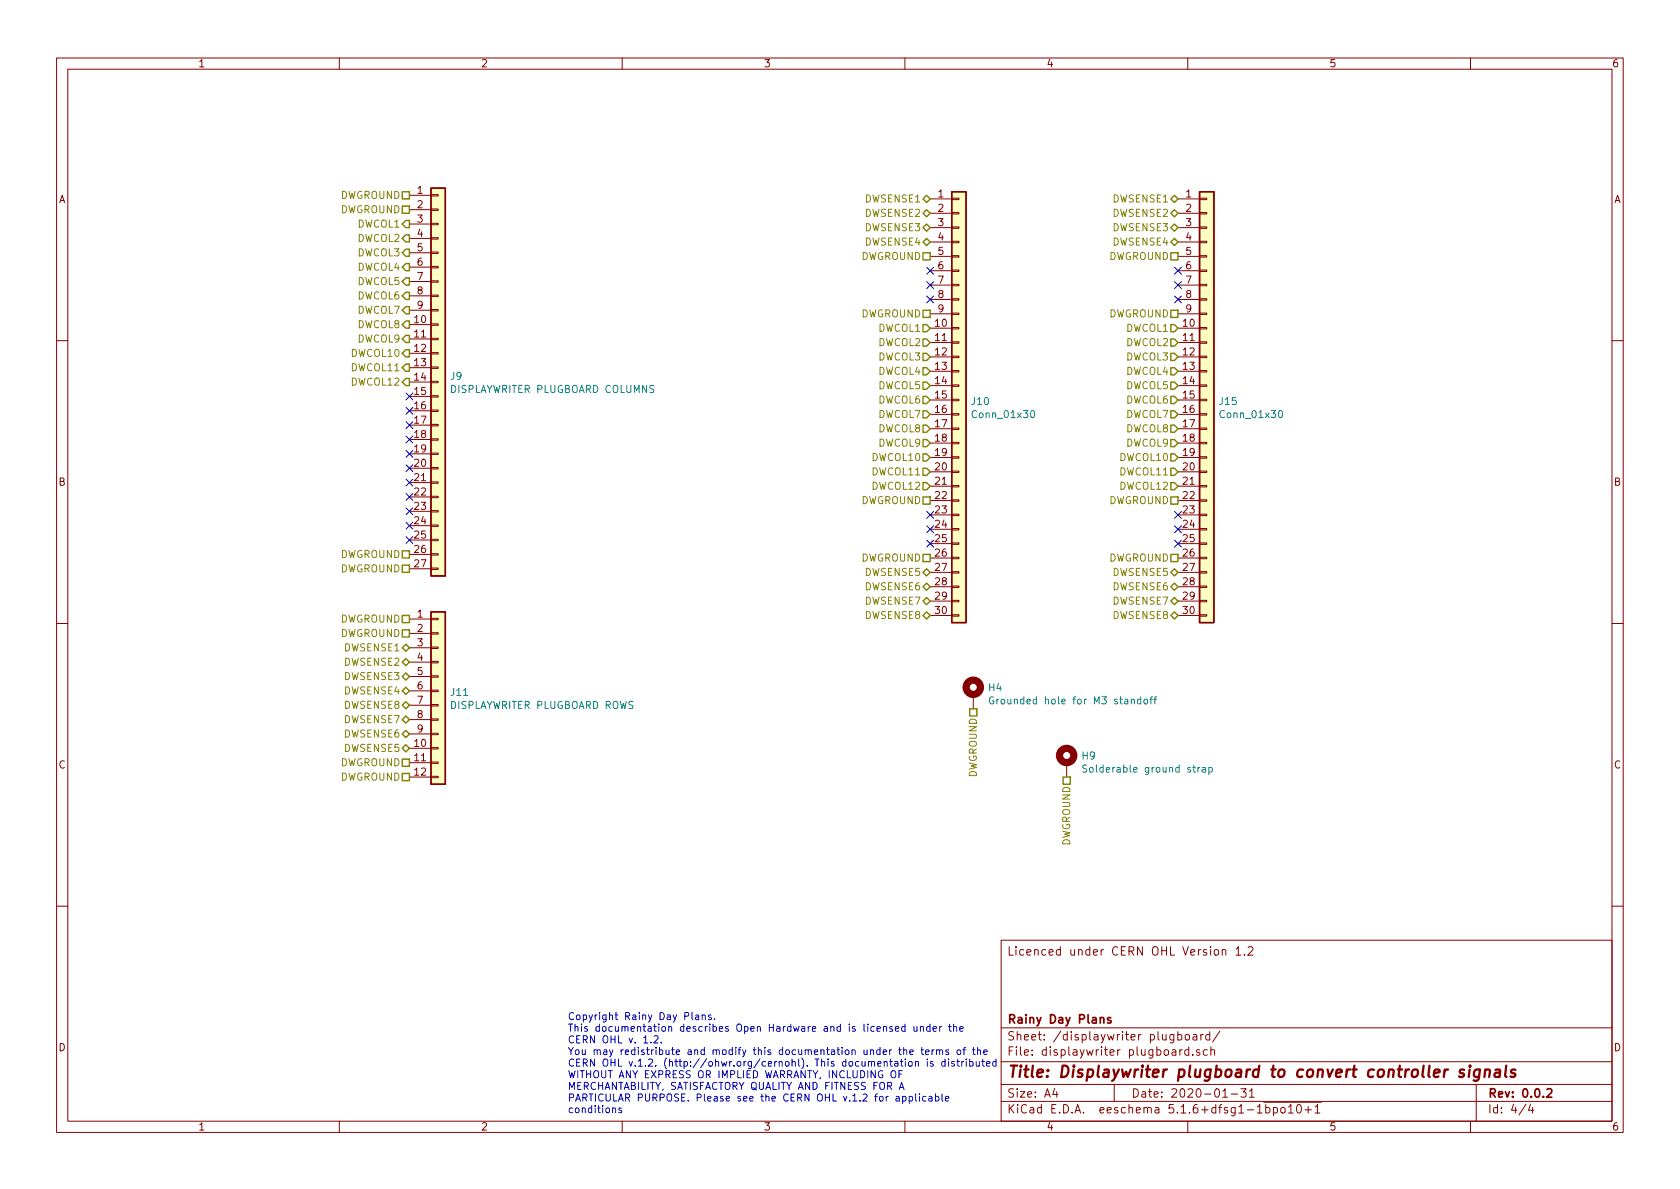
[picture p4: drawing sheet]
<svg xmlns="http://www.w3.org/2000/svg" width="297mm" height="210mm" viewBox="0 0 297 210" stroke-linecap="round" stroke-linejoin="round" font-family="sans-serif">
<g fill="none" stroke="#840000" stroke-width=".18">
<path d="M10 10.3h277v189.9h-277zM12 12.2h273v186.1h-273zM60 10.3v1.9M110 10.3v1.9M160 10.3v1.9M210 10.3v1.9M260 10.3v1.9M72.4 34.5h3.8M72.4 37.1h3.8M72.4 39.6h3.8M76.2 39.5h1.3v.2h-1.3zM76.2 37h1.3v.2h-1.3z"/>
<path d="M76.2 34.4h1.3v.3h-1.3zM164.5 35.2h3.8M164.5 37.7h3.8M168.3 37.6h1.2v.2h-1.2zM168.3 35h1.2v.3h-1.2zM208.3 35.2h3.8M208.3 37.7h3.8M212.1 37.6h1.3v.2h-1.3zM212.1 35h1.3v.3h-1.3zM72.4 57.4h3.8M72.4 59.9h3.8M72.4 42.2h3.8"/>
<path d="M72.4 44.7h3.8M72.4 47.2h3.8M72.4 49.8h3.8M72.4 52.3h3.8M72.4 54.9h3.8M76.2 59.8h1.3v.3h-1.3zM76.2 57.3h1.3v.2h-1.3zM76.2 54.7h1.3v.3h-1.3zM76.2 52.2h1.3v.2h-1.3zM76.2 49.7h1.3v.2h-1.3zM76.2 47.1h1.3v.3h-1.3zM76.2 44.6h1.3v.2h-1.3z"/>
<path d="M76.2 42h1.3v.3h-1.3zM164.5 58h3.8M164.5 40.3h3.8M164.5 42.8h3.8M164.5 45.3h3.8M164.5 47.9h3.8M164.5 50.4h3.8M164.5 53h3.8M164.5 55.5h3.8M168.3 57.9h1.2v.3h-1.2zM168.3 55.4h1.2v.2h-1.2zM168.3 52.8h1.2v.3h-1.2z"/>
<path d="M168.3 50.3h1.2v.2h-1.2zM168.3 47.7h1.2v.3h-1.2zM168.3 45.2h1.2v.3h-1.2zM168.3 42.7h1.2v.2h-1.2zM168.3 40.1h1.2v.3h-1.2zM208.3 58h3.8M208.3 40.3h3.8M208.3 42.8h3.8M208.3 45.3h3.8M208.3 47.9h3.8M208.3 50.4h3.8M208.3 53h3.8"/>
<path d="M208.3 55.5h3.8M212.1 57.9h1.3v.3h-1.3zM212.1 55.4h1.3v.2h-1.3zM212.1 52.8h1.3v.3h-1.3zM212.1 50.3h1.3v.2h-1.3zM212.1 47.7h1.3v.3h-1.3zM212.1 45.2h1.3v.3h-1.3zM212.1 42.7h1.3v.2h-1.3zM212.1 40.1h1.3v.3h-1.3zM10 60.2h2M72.4 62.5h3.8M72.4 65h3.8"/>
<path d="M72.4 67.6h3.8M72.4 70.1h3.8M72.4 72.6h3.8M72.4 75.2h3.8M72.4 77.7h3.8M76.2 77.6h1.3v.2h-1.3zM76.2 75.1h1.3v.2h-1.3zM76.2 72.5h1.3v.3h-1.3zM76.2 70h1.3v.2h-1.3zM76.2 67.4h1.3v.3h-1.3zM76.2 64.9h1.3v.2h-1.3zM76.2 62.4h1.3v.2h-1.3z"/>
<path d="M164.5 60.6h3.8M164.5 63.1h3.8M164.5 65.7h3.8M164.5 68.2h3.8M164.5 70.7h3.8M164.5 73.3h3.8M164.5 75.8h3.8M164.5 78.4h3.8M168.3 78.2h1.2v.3h-1.2zM168.3 75.7h1.2v.2h-1.2zM168.3 73.1h1.2v.3h-1.2zM168.3 70.6h1.2v.3h-1.2z"/>
<path d="M168.3 68.1h1.2v.2h-1.2zM168.3 65.5h1.2v.3h-1.2zM168.3 63h1.2v.2h-1.2zM168.3 60.4h1.2v.3h-1.2zM208.3 60.6h3.8M208.3 63.1h3.8M208.3 65.7h3.8M208.3 68.2h3.8M208.3 70.7h3.8M208.3 73.3h3.8M208.3 75.8h3.8M208.3 78.4h3.8"/>
<path d="M212.1 78.2h1.3v.3h-1.3zM212.1 75.7h1.3v.2h-1.3zM212.1 73.1h1.3v.3h-1.3zM212.1 70.6h1.3v.3h-1.3zM212.1 68.1h1.3v.2h-1.3zM212.1 65.5h1.3v.3h-1.3zM212.1 63h1.3v.2h-1.3zM212.1 60.4h1.3v.3h-1.3zM285 60.2h2M72.4 80.3h3.8M72.4 82.8h3.8M72.4 85.3h3.8"/>
<path d="M72.4 87.9h3.8M72.4 90.4h3.8M72.4 93h3.8M72.4 95.5h3.8M72.4 98h3.8M76.2 97.9h1.3v.3h-1.3zM76.2 95.4h1.3v.2h-1.3zM76.2 92.8h1.3v.3h-1.3zM76.2 90.3h1.3v.2h-1.3zM76.2 87.8h1.3v.2h-1.3zM76.2 85.2h1.3v.3h-1.3zM76.2 82.7h1.3v.2h-1.3z"/>
<path d="M76.2 80.1h1.3v.3h-1.3zM164.5 80.9h3.8M164.5 83.4h3.8M164.5 86h3.8M164.5 88.5h3.8M164.5 91.1h3.8M164.5 93.6h3.8M164.5 96.1h3.8M164.5 98.7h3.8M168.3 98.5h1.2v.3h-1.2zM168.3 96h1.2v.3h-1.2zM168.3 93.5h1.2v.2h-1.2z"/>
<path d="M168.3 90.9h1.2v.3h-1.2zM168.3 88.4h1.2v.2h-1.2zM168.3 85.8h1.2v.3h-1.2zM168.3 83.3h1.2v.3h-1.2zM168.3 80.8h1.2v.2h-1.2zM208.3 80.9h3.8M208.3 83.4h3.8M208.3 86h3.8M208.3 88.5h3.8M208.3 91.1h3.8M208.3 93.6h3.8M208.3 96.1h3.8"/>
<path d="M208.3 98.7h3.8M212.1 98.5h1.3v.3h-1.3zM212.1 96h1.3v.3h-1.3zM212.1 93.5h1.3v.2h-1.3zM212.1 90.9h1.3v.3h-1.3zM212.1 88.4h1.3v.2h-1.3zM212.1 85.8h1.3v.3h-1.3zM212.1 83.3h1.3v.3h-1.3zM212.1 80.8h1.3v.2h-1.3zM10 110.3h2M72.4 109.5h3.8M72.4 112h3.8"/>
<path d="M72.4 114.5h3.8M72.4 117.1h3.8M72.4 119.6h3.8M72.4 100.6h3.8M76.2 119.5h1.3v.3h-1.3zM76.2 117h1.3v.2h-1.3zM76.2 114.4h1.3v.3h-1.3zM76.2 111.9h1.3v.2h-1.3zM76.2 109.3h1.3v.3h-1.3zM76.2 100.5h1.3v.2h-1.3zM164.5 101.2h3.8M164.5 103.8h3.8"/>
<path d="M164.5 106.3h3.8M164.5 108.8h3.8M168.3 108.7h1.2v.3h-1.2zM168.3 106.2h1.2v.2h-1.2zM168.3 103.6h1.2v.3h-1.2zM168.3 101.1h1.2v.2h-1.2zM208.3 101.2h3.8M208.3 103.8h3.8M208.3 106.3h3.8M208.3 108.8h3.8M212.1 108.7h1.3v.3h-1.3zM212.1 106.2h1.3v.2h-1.3z"/>
<path d="M212.1 103.6h1.3v.3h-1.3zM212.1 101.1h1.3v.2h-1.3zM285 110.3h2M72.4 132.3h3.8M72.4 134.9h3.8M72.4 137.4h3.8M72.4 122.2h3.8M72.4 124.7h3.8M72.4 127.2h3.8M72.4 129.8h3.8M76.2 137.3h1.3v.2h-1.3zM76.2 134.7h1.3v.3h-1.3z"/>
<path d="M76.2 132.2h1.3v.3h-1.3zM76.2 129.7h1.3v.2h-1.3zM76.2 127.1h1.3v.3h-1.3zM76.2 124.6h1.3v.2h-1.3zM76.2 122h1.3v.3h-1.3zM172.1 122.8v2.5M188.6 134.9v2.5M10 160.2h2M177 166.3h108v32h-108zM214.8 168l.2-.1 .4 .1v.8l-.2 .1-.4-.1zM216.1 168l.2-.1 .4 .1v.9M216.1 167.9v1"/>
<path d="M218.5 167.8l.4-.4v1.5M218.5 168.9h.9M220 168.8v.1M220.7 167.6l.2-.2h.3l.3 .2v.2l-.9 1.1h.9M285 160.2h2M60 198.3v1.9M110 198.3v1.9M160 198.3v1.9M177 194.8h108M177 191.8h108M177 187.8h108M177 181.8h108"/>
<path d="M186.5 192.5l-.4 1h1M186.8 193v1M197 191.8v3M208.3 183l.4-.1 .3 .3-.1 .6-.2 .1-.4-.1M208.3 182.4v1.5M208.6 185.6v1M209 185.6l-.4 .3M209.6 183.1l.2-.2 .5 .2v.7l-.3 .1-.4-.1zM210 198.3v1.9M210.2 185.7l-.4-.1-.3 .3 .1 .6h.6M210.2 185.1v1.5M210.9 186.5v.1"/>
<path d="M211 183h.5l.1 .9M211.6 183.3l-.5 .1a.29 .29 0 0 0-.2 .2 .29 .29 0 0 0 .2 .3l.5-.1M212.1 185.7a.37 .37 0 0 0-.6 .1l.1 .2 .5 .2 .1 .1-.2 .3-.5-.1M212.3 182.9v1M212.8 182.9l-.5 .3M213.5 185.7l-.5-.1-.2 .3v.6l.2 .1 .5-.1M213.9 183l-.4-.1-.3 .3 .1 .6h.6M213.9 182.4v1.5M214.1 185.7h.1a.37 .37 0 0 1 .6 .1v.8M214.1 185.1v1.5M215.7 182.3l-1.3 2M216.2 193l.4-.5v1.5"/>
<path d="M216.2 194h.8M217.7 193.5h1.1M219.4 192.5h.9l-.5 .6 .5 .1v.7l-.3 .1-.6-.1M220.9 193l.4-.5v1.5M220.9 194h.9M222.3 196.8h.9M223.4 194.9h10.3M223.8 195.9l.4-.1 .3 .3v.6l-.3 .1-.4-.1M223.8 195.3v1.5M225.2 195.9l.4-.1 .3 .3-.1 .6-.2 .1-.4-.1M225.2 195.8v1.5M226.5 196l.2-.2 .5 .2v.5l-.1 .2-.4 .1-.2-.1z"/>
<path d="M227.8 195.8l.4-.5v1.5M227.8 196.8h.9M229.4 195.4l.2-.1a.8 .8 0 0 1 .5 .8 .8 .8 0 0 1-.5 .7 1 1 0 0 1-.2-1.4zM230.7 196.3h1.2M231.3 195.7v1.1M232.5 195.8l.4-.5v1.5M232.5 196.8h.9M260 198.3v1.9M261 191.8v6.5M269.8 195.2l-1.2 2M270.6 195.2l-.3 1.1h.9M271 195.8v1"/>
</g>
<path d="M194.5 180.1l.2-.2 .4 .1 .1 .9M196.4 180a.37 .37 0 0 0-.6 .1l.1 .3 .5 .1 .1 .1-.3 .3-.4-.1M273.5 192.7l.2-.2h.4l.2 .2 .1 .3-.1 .2-.8 .8h.9" fill="none" stroke="#840000" stroke-width=".3"/>
<path d="M258.9 189.2a.49 .49 0 0 0-.8 .3v.2l.5 .1 .3 .3-.4 .3-.5-.1M259.8 189.1l-.1 1.3M259.9 188.4v.2l.1-.1-.1-.1v.2M261.6 189.2a.68 .68 0 0 0-.9 .3v.8l.2 .1 .6-.1M261.7 189.1l-.2 1.6a.62 .62 0 0 1-.9 .3M262.6 189.3a.52 .52 0 0 1 .8 .1l-.1 1M262.6 189.1l-.1 1.3M264.4 189.2h.8l-.1 1.2M265.2 189.6l-.7 .1a.4 .4 0 0 0-.3 .3 .4 .4 0 0 0 .3 .4l.6-.1M266.3 188.4l-.2 1.8 .3 .2M267.9 189.2a.49 .49 0 0 0-.7 .3v.2l.5 .1 .2 .3-.3 .3-.5-.1" fill="none" stroke="#840000" stroke-width=".41"/>
<g fill="#ffffc2" stroke="#ffffc2" stroke-width=".18">
<path d="M76.2 108.2h2.5v30.5h-2.5z"/>
<path d="M76.2 33.3h2.5v68.5h-2.5z"/>
<path d="M212.1 33.9h2.5v76.2h-2.5z"/>
<path d="M168.3 33.9h2.5v76.2h-2.5z"/>
</g>
<path d="M76.2 33.3h2.5v68.5h-2.5zM168.3 33.9h2.5v76.2h-2.5zM212.1 33.9h2.5v76.2h-2.5zM76.2 108.2h2.5v30.5h-2.5z" fill="none" stroke="#840000" stroke-width=".25"/>
<g fill="none" stroke="#840000" stroke-width="1.3">
<circle cx="172.1" cy="121.5" r="1.27"/>
<circle cx="188.6" cy="133.6" r="1.27"/>
</g>
<g fill="none" stroke="#008484" stroke-width=".18">
<path d="M182.3 72.7l.2-.1a.69 .69 0 0 1 .4 .6 .69 .69 0 0 1-.4 .7l-.2-.3-.1-.2zM226.2 72.7l.1-.1a.69 .69 0 0 1 .5 .6 .69 .69 0 0 1-.5 .7l-.2-.3-.1-.2zM175.6 123.3a.59 .59 0 0 0-.7 .6 .59 .59 0 0 0 .7 .5l.1-.5h-.2M192.2 135.4l-.5-.1-.2 .1-.1 .2 .1 .2 .5 .2 .2 .3-.3 .2h-.5M201.7 123.7l-.4-.1-.2 .3 .1 .5h.5M201.7 123.2v1.3M202.3 123.8l.2-.2 .4 .2v.5l-.1 .1-.3 .1-.2-.1zM203.3 123.6h.5M203.8 123.2l-.3 .2v1.1M204 123.6h.5M204.5 123.2l-.3 .2v1.1M212.2 135.7l-.3 .1-.1 .1"/>
<path d="M212.6 135.8h.5v.7M213.1 136l-.4 .1-.2 .1 .2 .3h.4M213.7 135.8l.4-.1 .3 .2-.2 .6h-.5M213.7 135.7v1.3"/>
</g>
<g fill="none" stroke="#848400" stroke-width=".25">
<path d="M71.1 36.4h1.3v1.3h-1.3zM71.1 33.9h1.3v1.3h-1.3zM71.1 39.6l.7-.6h.6v1.3h-.6zM163.2 37.7l.6-.6 .7 .6-.7 .6zM163.2 35.2l.6-.7 .7 .7-.7 .6zM207 37.7l.6-.6 .7 .6-.7 .6zM207 35.2l.6-.7 .7 .7-.7 .6zM71.1 59.9l.7-.6h.6v1.3h-.6zM71.1 49.8l.7-.7h.6v1.3h-.6zM71.1 47.2l.7-.6h.6v1.3h-.6zM71.1 44.7l.7-.6h.6v1.2h-.6zM71.1 42.2l.7-.7h.6v1.3h-.6z"/>
<path d="M71.8 56.8h.6v1.2h-.6l-.7-.6zM71.8 54.2h.6v1.3h-.6l-.7-.6zM71.8 51.7h.6v1.3h-.6l-.7-.7zM163.2 54.9h1.3v1.2h-1.3zM163.2 44.7h1.3v1.3h-1.3zM163.2 42.8l.6-.6 .7 .6-.7 .6zM163.2 40.3l.6-.7 .7 .7-.7 .6zM163.2 59.9h.6l.7 .7-.7 .6h-.6zM163.2 57.4h.6l.7 .6-.7 .7h-.6zM207 40.3l.6-.7 .7 .7-.7 .6zM207 42.8l.6-.6 .7 .6-.7 .6zM207 59.9h.6l.7 .7-.7 .6h-.6z"/>
<path d="M207 57.4h.6l.7 .6-.7 .7h-.6zM207 54.9h1.3v1.2h-1.3zM207 44.7h1.3v1.3h-1.3zM71.1 65l.7-.6h.6v1.3h-.6zM71.8 66.9h.6v1.3h-.6l-.7-.6zM71.8 61.8h.6v1.3h-.6l-.7-.6zM163.2 77.7h.6l.7 .7-.7 .6h-.6zM163.2 75.2h.6l.7 .6-.7 .6h-.6zM163.2 72.6h.6l.7 .7-.7 .6h-.6zM163.2 70.1h.6l.7 .6-.7 .7h-.6zM163.2 67.6h.6l.7 .6-.7 .6h-.6zM163.2 65h.6l.7 .7-.7 .6h-.6z"/>
<path d="M163.2 62.5h.6l.7 .6-.7 .6h-.6zM207 75.2h.6l.7 .6-.7 .6h-.6zM207 77.7h.6l.7 .7-.7 .6h-.6zM207 72.6h.6l.7 .7-.7 .6h-.6zM207 70.1h.6l.7 .6-.7 .7h-.6zM207 67.6h.6l.7 .6-.7 .6h-.6zM207 65h.6l.7 .7-.7 .6h-.6zM207 62.5h.6l.7 .6-.7 .6h-.6zM71.1 99.9h1.3v1.3h-1.3zM71.1 97.4h1.3v1.3h-1.3zM163.2 82.8h.6l.7 .6-.7 .7h-.6zM163.2 98h1.3v1.3h-1.3z"/>
<path d="M163.2 87.9h1.3v1.2h-1.3zM163.2 85.3h.6l.7 .7-.7 .6h-.6zM163.2 80.3h.6l.7 .6-.7 .6h-.6zM207 98h1.3v1.3h-1.3zM207 87.9h1.3v1.2h-1.3zM207 85.3h.6l.7 .7-.7 .6h-.6zM207 82.8h.6l.7 .6-.7 .7h-.6zM207 80.3h.6l.7 .6-.7 .6h-.6zM71.1 111.4h1.3v1.2h-1.3zM71.1 108.8h1.3v1.3h-1.3zM71.1 119.6l.7-.6 .6 .6-.6 .7zM71.1 117.1l.7-.6 .6 .6-.6 .6z"/>
<path d="M71.1 114.5l.7-.6 .6 .6-.6 .7zM163.2 101.2l.6-.6 .7 .6-.7 .6zM163.2 108.8l.6-.6 .7 .6-.7 .7zM163.2 106.3l.6-.6 .7 .6-.7 .6zM163.2 103.8l.6-.7 .7 .7-.7 .6zM207 108.8l.6-.6 .7 .6-.7 .7zM207 106.3l.6-.6 .7 .6-.7 .6zM207 103.8l.6-.7 .7 .7-.7 .6zM207 101.2l.6-.6 .7 .6-.7 .6zM71.1 136.8h1.3v1.2h-1.3zM71.1 134.2h1.3v1.3h-1.3zM71.1 124.7l.7-.6 .6 .6-.6 .6z"/>
<path d="M71.1 127.2l.7-.6 .6 .6-.6 .7zM71.1 129.8l.7-.6 .6 .6-.6 .6zM71.1 132.3l.7-.6 .6 .6-.6 .7zM71.1 122.2l.7-.7 .6 .7-.6 .6zM171.4 125.3h1.3v1.3h-1.3zM188 137.4h1.2v1.3h-1.2z"/>
</g>
<g fill="none" stroke="#0000c2" stroke-width=".18">
<path d="M122.4 179v1.1l.1 .2M123 179.5h.5v.8M123.5 179.8h-.4l-.1 .2v.3h.5M124.2 179.6l.1-.1h.3l.1 .8M124.2 179.5v.8M125.7 179.5h-.3l-.2 .1 .1 .2 .4 .2v.3h-.5M108.3 196.1l.2-.2 .3 .1 .1 .8M109.9 196l-.3-.1-.2 .2 .1 .2 .4 .1v.3h-.5M115.6 183.3l.5-.1 .3 .3-.1 .2-.7 .7h.8M116.9 184.3v.1M126.3 180.2v.1M157.6 189.5l.2-.2a.45 .45 0 0 1 .6 .5v.4l-.2 .3h-.5a.92 .92 0 0 1-.1-1z"/>
<path d="M157.8 181.6l-.3-.1-.2 .2 .1 .2 .4 .1v.3h-.5M158.3 181.9l.6-.1v-.2l-.4-.1-.2 .2 .1 .6h.5M158.4 193.9h.5l.1 .8M158.9 189.9h.5M159 192.7l.4-1.3 .4 1.3M159 194.2h-.4l-.2 .2v.3h.6M159.1 192.3h.6M159.5 189.3h-.6v1.3M159.6 193.9h.4l.2 .2-.1 .6h-.5M159.6 193.9v1.2M159.8 185.8l.2-.2 .3 .1v.8M159.8 185.2v1.3"/>
<path d="M160 181.6l-.3-.1-.3 .3 .1 .5h.5M160 181.1v1.3M160.7 187.8l.2-.1 .3 .1 .1 .5-.1 .2h-.3l-.2-.1zM160.8 193.9h.3l.3 .2-.2 .6h-.4M160.8 193.9v1.2M160.9 186l.6-.1-.1-.2-.3-.1-.2 .2v.6h.5M161.6 181.5v.8l.4 .1 .1-.2M161.8 187.8l.2-.1 .3 .1 .1 .7M161.8 187.7v.8M161.9 193.4v1.1l.2 .2M162.1 181.5v.9M162.6 193.4v.2"/>
<path d="M162.6 193.9v.8M162.7 181.7l.2-.2 .3 .1 .1 .8M162.7 181.5v.9M162.8 185.6h.5M163 185.2v1.1l.3 .2M163.7 186l.6-.1-.1-.2-.4-.1-.1 .2v.6h.5M163.7 193.9h-.4l-.2 .2 .1 .6h.5M164 187.3v.1M164 187.7v.8M164.3 193.9h.4l.1 .8M164.4 181.6l-.3-.1-.3 .3 .2 .5h.4M164.4 181.1v1.3"/>
<path d="M164.8 194.2h-.4l-.2 .2 .1 .3h.5M164.8 185.6v.9M165 181.9l.6-.1-.1-.2-.3-.1-.2 .2v.6h.5M165 187.8l-.3-.1-.2 .2 .1 .2 .4 .1v.3h-.5M165.2 185.6l-.4 .3M165.4 193.9h.4l.2 .2-.1 .6h-.5M165.4 193.4v1.3M165.6 185.8l.2-.2 .3 .1v.8M165.6 185.6v.9M166.1 185.8l.2-.2 .3 .1 .1 .8M166.1 181.5v.9M166.5 181.5l-.3 .1-.1 .2"/>
<path d="M166.5 193.4v1.1l.2 .2M167.1 187.8l-.4-.1-.2 .2 .1 .6h.5M167.1 187.3v1.2M167.2 194.3l.6-.1-.1-.3h-.4l-.1 .2v.6h.5M167.7 185.7l-.3-.1-.2 .2 .1 .2 .4 .1v.3h-.5M167.7 181.5h.5M167.7 187.3v.1M167.7 187.7v.8M167.9 181.1v1.1l.3 .2M168.6 181.7l.2-.2 .3 .1 .1 .8M168.6 181.1v1.3M168.7 187.8l-.3-.1-.2 .2 .1 .2 .4 .1v.3h-.5"/>
<path d="M169.2 187.7h.4M169.3 185.8l.2-.2 .3 .2 .1 .5-.2 .1-.2 .1-.2-.1zM169.3 187.3v1.1l.3 .1M169.7 181.9l.6-.1-.1-.2-.3-.1-.2 .2v.6h.5M170.1 187.7v.8M170.2 185.6h.5M170.4 187.7l-.3 .2M170.7 185.2l-.3 .2v1.1M170.8 187.3v.1M170.8 187.7v.8M171.4 187.8l.4-.1 .3 .2-.2 .6h-.5M171.4 187.3v1.2"/>
<path d="M171.9 185.6h.5M172.1 185.2v1.1l.3 .2M172.6 187.7l.1 .8h.3l.2-.1M172.8 185.8l.2-.2 .3 .1 .1 .8M172.8 185.2v1.3M173.2 187.7v.8M173.6 187.7h.5M173.8 187.3v1.1l.3 .1M173.9 186l.6-.1v-.2l-.4-.1-.2 .2 .1 .6h.5M174.4 188.1l.6-.1v-.2l-.4-.1-.2 .2 .1 .6h.5M176.1 187.8l-.4-.1-.2 .2 .1 .6h.5M176.1 187.3v1.2"/>
</g>
<g fill="none" stroke="#000084" stroke-width=".18">
<path d="M163.9 49.8l1.2 1.2M163.9 47.3l1.2 1.2M163.9 52.3l1.2 1.3M165.1 49.8l-1.2 1.2M165.1 47.3l-1.2 1.2M165.1 52.3l-1.2 1.3M207.7 47.3l1.2 1.2M207.7 49.8l1.2 1.2M207.7 52.3l1.2 1.3M208.9 47.3l-1.2 1.2M208.9 49.8l-1.2 1.2M208.9 52.3l-1.2 1.3"/>
<path d="M71.8 69.5l1.2 1.2M71.8 72l1.2 1.2M71.8 74.6l1.2 1.2M71.8 77.1l1.2 1.2M71.8 79.6l1.2 1.3M73 69.5l-1.2 1.2M73 72l-1.2 1.2M73 74.6l-1.2 1.2M73 77.1l-1.2 1.2M73 79.6l-1.2 1.3M71.8 82.2l1.2 1.2M71.8 84.7l1.2 1.2"/>
<path d="M71.8 87.3l1.2 1.2M71.8 89.8l1.2 1.2M71.8 92.3l1.2 1.3M71.8 94.9l1.2 1.2M73 82.2l-1.2 1.2M73 84.7l-1.2 1.2M73 87.3l-1.2 1.2M73 89.8l-1.2 1.2M73 92.3l-1.2 1.3M73 94.9l-1.2 1.2M163.9 90.4l1.2 1.3M163.9 95.5l1.2 1.2"/>
<path d="M163.9 93l1.2 1.2M165.1 90.4l-1.2 1.3M165.1 95.5l-1.2 1.2M165.1 93l-1.2 1.2M207.7 95.5l1.2 1.2M207.7 93l1.2 1.2M207.7 90.4l1.2 1.3M208.9 95.5l-1.2 1.2M208.9 93l-1.2 1.2M208.9 90.4l-1.2 1.3"/>
</g>
<text font-size="2.8" fill="#840000" x="178" y="190.5">Title: Displaywriter plugboard to convert controller signals</text>
<g font-size="2.1" fill="#840000">
<text x="178" y="169">Licenced under CERN OHL Version 1.2</text>
<text x="178" y="184">Sheet: /displaywriter plugboard/</text>
<text x="178" y="181">Rainy Day Plans</text>
<text x="178" y="186.7">File: displaywriter plugboard.sch</text>
<text x="178" y="196.9">KiCad E.D.A. eeschema 5.1.6+dfsg1-1bpo10+1</text>
<text x="178" y="194.1">Size: A4</text>
<text x="200" y="194.1">Date: 2020-01-31</text>
<text x="263" y="194.1">Rev: 0.0.2</text>
<text x="263" y="196.9">Id: 4/4</text>
</g>
<g font-size="1.8" fill="#840000">
<text x="35" y="11.9">1</text>
<text x="85" y="11.9">2</text>
<text x="135" y="11.9">3</text>
<text x="185" y="11.9">4</text>
<text x="235" y="11.9">5</text>
<text x="285" y="11.9">6</text>
<text x="10.4" y="35.9">A</text>
<text x="73.8" y="34.3">1</text>
<text x="165.9" y="34.9">1</text>
<text x="209.7" y="34.9">1</text>
<text x="285.4" y="35.9">A</text>
<text x="73.8" y="36.8">2</text>
<text x="73.8" y="39.4">3</text>
<text x="73.8" y="41.9">4</text>
<text x="165.9" y="37.5">2</text>
<text x="165.9" y="40">3</text>
<text x="209.7" y="37.5">2</text>
<text x="209.7" y="40">3</text>
<text x="73.8" y="44.4">5</text>
<text x="73.8" y="47">6</text>
<text x="165.9" y="42.5">4</text>
<text x="165.9" y="45.1">5</text>
<text x="165.9" y="47.6">6</text>
<text x="209.7" y="42.5">4</text>
<text x="209.7" y="45.1">5</text>
<text x="209.7" y="47.6">6</text>
<text x="73.8" y="49.5">7</text>
<text x="73.8" y="52.1">8</text>
<text x="165.9" y="50.2">7</text>
<text x="165.9" y="52.7">8</text>
<text x="209.7" y="50.2">7</text>
<text x="209.7" y="52.7">8</text>
<text x="73.3" y="57.1">10</text>
<text x="73.3" y="59.7">11</text>
<text x="73.8" y="54.6">9</text>
<text x="165.4" y="57.8">10</text>
<text x="165.9" y="55.2">9</text>
<text x="209.2" y="57.8">10</text>
<text x="209.7" y="55.2">9</text>
<text x="73.3" y="62.2">12</text>
<text x="73.3" y="64.8">13</text>
<text x="165.4" y="60.3">11</text>
<text x="165.4" y="62.9">12</text>
<text x="165.4" y="65.4">13</text>
<text x="209.2" y="60.3">11</text>
<text x="209.2" y="62.9">12</text>
<text x="209.2" y="65.4">13</text>
<text x="73.3" y="67.3">14</text>
<text x="73.3" y="69.8">15</text>
<text x="165.4" y="67.9">14</text>
<text x="165.4" y="70.5">15</text>
<text x="209.2" y="67.9">14</text>
<text x="209.2" y="70.5">15</text>
<text x="73.3" y="72.4">16</text>
<text x="73.3" y="74.9">17</text>
<text x="73.3" y="77.5">18</text>
<text x="165.4" y="73">16</text>
<text x="165.4" y="75.6">17</text>
<text x="209.2" y="73">16</text>
<text x="209.2" y="75.6">17</text>
<text x="73.3" y="80">19</text>
<text x="73.3" y="82.5">20</text>
<text x="165.4" y="78.1">18</text>
<text x="165.4" y="80.6">19</text>
<text x="165.4" y="83.2">20</text>
<text x="209.2" y="78.1">18</text>
<text x="209.2" y="80.6">19</text>
<text x="209.2" y="83.2">20</text>
<text x="10.4" y="85.9">B</text>
<text x="73.3" y="85.1">21</text>
<text x="73.3" y="87.6">22</text>
<text x="165.4" y="85.7">21</text>
<text x="165.4" y="88.3">22</text>
<text x="209.2" y="85.7">21</text>
<text x="209.2" y="88.3">22</text>
<text x="285.4" y="85.9">B</text>
<text x="73.3" y="90.2">23</text>
<text x="73.3" y="92.7">24</text>
<text x="73.3" y="95.2">25</text>
<text x="165.4" y="90.8">23</text>
<text x="165.4" y="93.3">24</text>
<text x="165.4" y="95.9">25</text>
<text x="209.2" y="90.8">23</text>
<text x="209.2" y="93.3">24</text>
<text x="209.2" y="95.9">25</text>
<text x="73.3" y="97.8">26</text>
<text x="73.3" y="100.3">27</text>
<text x="165.4" y="98.4">26</text>
<text x="165.4" y="101">27</text>
<text x="209.2" y="98.4">26</text>
<text x="209.2" y="101">27</text>
<text x="165.4" y="103.5">28</text>
<text x="165.4" y="106">29</text>
<text x="209.2" y="103.5">28</text>
<text x="209.2" y="106">29</text>
<text x="73.8" y="109.2">1</text>
<text x="73.8" y="111.8">2</text>
<text x="165.4" y="108.6">30</text>
<text x="209.2" y="108.6">30</text>
<text x="73.8" y="114.3">3</text>
<text x="73.8" y="116.8">4</text>
<text x="73.8" y="119.4">5</text>
<text x="73.8" y="121.9">6</text>
<text x="73.8" y="124.5">7</text>
<text x="73.8" y="127">8</text>
<text x="73.8" y="129.5">9</text>
<text x="10.4" y="135.9">C</text>
<text x="73.3" y="132.1">10</text>
<text x="73.3" y="134.6">11</text>
<text x="73.3" y="137.2">12</text>
<text x="285.4" y="135.9">C</text>
<text x="10.4" y="185.9">D</text>
<text x="285.4" y="185.9">D</text>
<text x="35" y="199.9">1</text>
<text x="85" y="199.9">2</text>
<text x="135" y="199.9">3</text>
<text x="185" y="199.9">4</text>
<text x="235" y="199.9">5</text>
<text x="285" y="199.9">6</text>
</g>
<g font-size="1.8" fill="#848400">
<text x="60.1" y="35.2">DWGROUND</text>
<text x="153" y="35.8">DWSENSE1</text>
<text x="196.8" y="35.8">DWSENSE1</text>
<text x="60.1" y="37.7">DWGROUND</text>
<text x="63.2" y="40.3">DWCOL1</text>
<text x="153" y="40.9">DWSENSE3</text>
<text x="153" y="38.3">DWSENSE2</text>
<text x="196.8" y="40.9">DWSENSE3</text>
<text x="196.8" y="38.3">DWSENSE2</text>
<text x="63.2" y="47.9">DWCOL4</text>
<text x="63.2" y="45.3">DWCOL3</text>
<text x="63.2" y="42.8">DWCOL2</text>
<text x="152.1" y="46">DWGROUND</text>
<text x="153" y="43.4">DWSENSE4</text>
<text x="196" y="46">DWGROUND</text>
<text x="196.8" y="43.4">DWSENSE4</text>
<text x="63.2" y="53">DWCOL6</text>
<text x="63.2" y="50.4">DWCOL5</text>
<text x="63.2" y="58">DWCOL8</text>
<text x="63.2" y="55.5">DWCOL7</text>
<text x="152.1" y="56.1">DWGROUND</text>
<text x="155.3" y="58.7">DWCOL1</text>
<text x="196" y="56.1">DWGROUND</text>
<text x="199.1" y="58.7">DWCOL1</text>
<text x="62.2" y="65.7">DWCOL11</text>
<text x="62.2" y="63.1">DWCOL10</text>
<text x="63.2" y="60.6">DWCOL9</text>
<text x="155.3" y="63.7">DWCOL3</text>
<text x="155.3" y="61.2">DWCOL2</text>
<text x="199.1" y="63.7">DWCOL3</text>
<text x="199.1" y="61.2">DWCOL2</text>
<text x="62.2" y="68.2">DWCOL12</text>
<text x="155.3" y="71.4">DWCOL6</text>
<text x="155.3" y="68.8">DWCOL5</text>
<text x="155.3" y="66.3">DWCOL4</text>
<text x="199.1" y="71.4">DWCOL6</text>
<text x="199.1" y="68.8">DWCOL5</text>
<text x="199.1" y="66.3">DWCOL4</text>
<text x="155.3" y="76.4">DWCOL8</text>
<text x="155.3" y="73.9">DWCOL7</text>
<text x="199.1" y="76.4">DWCOL8</text>
<text x="199.1" y="73.9">DWCOL7</text>
<text x="154.3" y="81.5">DWCOL10</text>
<text x="155.3" y="79">DWCOL9</text>
<text x="198.1" y="81.5">DWCOL10</text>
<text x="199.1" y="79">DWCOL9</text>
<text x="152.1" y="89.1">DWGROUND</text>
<text x="154.3" y="84.1">DWCOL11</text>
<text x="154.3" y="86.6">DWCOL12</text>
<text x="196" y="89.1">DWGROUND</text>
<text x="198.1" y="86.6">DWCOL12</text>
<text x="198.1" y="84.1">DWCOL11</text>
<text x="60.1" y="101.2">DWGROUND</text>
<text x="60.1" y="98.7">DWGROUND</text>
<text x="152.1" y="99.3">DWGROUND</text>
<text x="153" y="101.8">DWSENSE5</text>
<text x="196" y="99.3">DWGROUND</text>
<text x="196.8" y="101.8">DWSENSE5</text>
<text x="153" y="106.9">DWSENSE7</text>
<text x="153" y="104.4">DWSENSE6</text>
<text x="196.8" y="106.9">DWSENSE7</text>
<text x="196.8" y="104.4">DWSENSE6</text>
<text x="60.1" y="112.6">DWGROUND</text>
<text x="60.1" y="110.1">DWGROUND</text>
<text x="153" y="109.5">DWSENSE8</text>
<text x="196.8" y="109.5">DWSENSE8</text>
<text x="60.9" y="117.7">DWSENSE2</text>
<text x="60.9" y="115.2">DWSENSE1</text>
<text x="60.9" y="125.3">DWSENSE8</text>
<text x="60.9" y="122.8">DWSENSE4</text>
<text x="60.9" y="120.3">DWSENSE3</text>
<text x="60.9" y="127.9">DWSENSE7</text>
<text x="60.9" y="130.4">DWSENSE6</text>
<text x="60.1" y="135.5">DWGROUND</text>
<text x="60.9" y="133">DWSENSE5</text>
<text x="172.7" y="137.7" transform="rotate(-90 172.7 137.7)">DWGROUND</text>
<text x="60.1" y="138">DWGROUND</text>
<text x="189.2" y="149.7" transform="rotate(-90 189.2 149.7)">DWGROUND</text>
</g>
<g font-size="1.8" fill="#008484">
<text x="79.7" y="67.2">J9</text>
<text x="79.7" y="69.5">DISPLAYWRITER PLUGBOARD COLUMNS</text>
<text x="171.9" y="71.6">J10</text>
<text x="215.7" y="71.6">J15</text>
<text x="172.2" y="73.9">Conn_01x30</text>
<text x="216" y="73.9">Conn_01x30</text>
<text x="79.6" y="125.4">DISPLAYWRITER PLUGBOARD ROWS</text>
<text x="79.8" y="123.1">J11</text>
<text x="174.9" y="122.2">H4</text>
<text x="176.7" y="124.6">Grounded hole for M3 standoff</text>
<text x="191.4" y="134.3">H9</text>
<text x="192.7" y="136.6">Solderable ground strap</text>
</g>
<g font-size="1.8" fill="#0000c2">
<text x="100.3" y="180.4">Copyright Rainy Day Plans.</text>
<text x="100.3" y="182.4">This documentation describes Open Hardware and is licensed under the</text>
<text x="100.3" y="184.5">CERN OHL v. 1.2.</text>
<text x="100.3" y="186.6">You may redistribute and modify this documentation under the terms of the</text>
<text x="100.3" y="188.6">CERN OHL v.1.2. (http://ohwr.org/cernohl). This documentation is distributed</text>
<text x="100.3" y="190.7">WITHOUT ANY EXPRESS OR IMPLIED WARRANTY, INCLUDING OF</text>
<text x="100.3" y="192.7">MERCHANTABILITY, SATISFACTORY QUALITY AND FITNESS FOR A</text>
<text x="100.3" y="194.8">PARTICULAR PURPOSE. Please see the CERN OHL v.1.2 for applicable</text>
<text x="100.3" y="196.8">conditions</text>
</g>
</svg>
